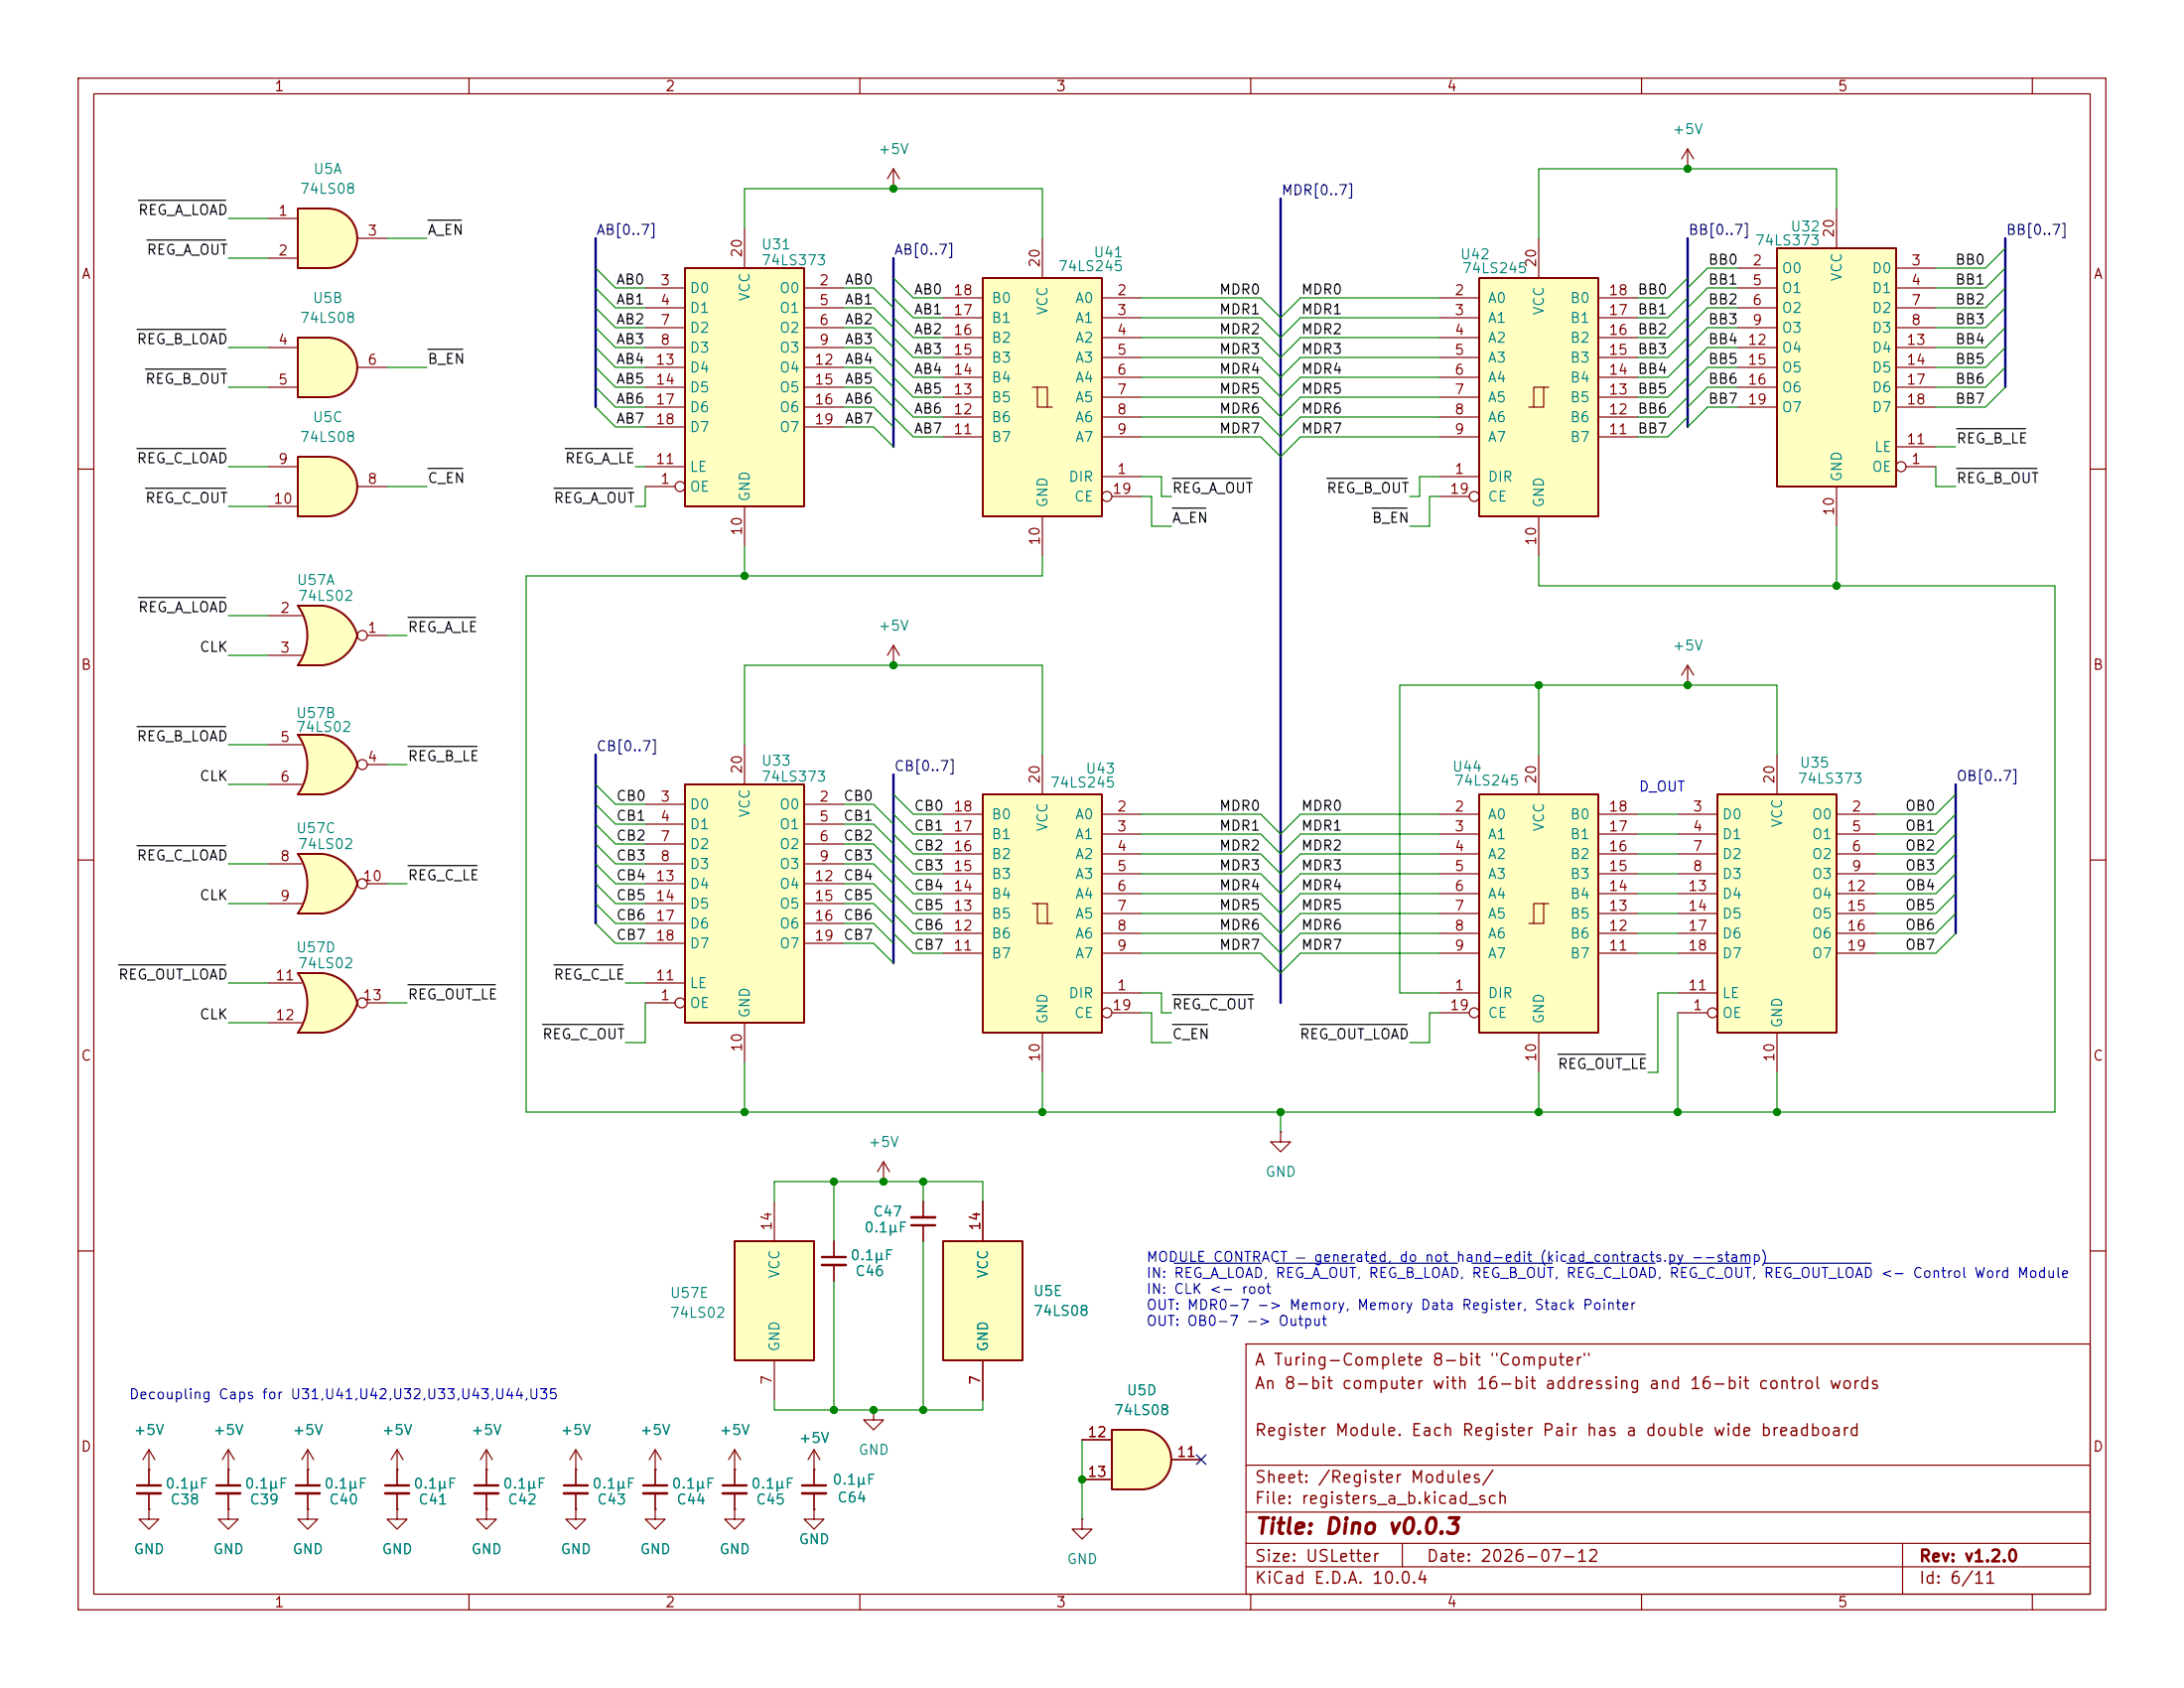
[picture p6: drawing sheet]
<svg xmlns="http://www.w3.org/2000/svg" width="279mm" height="216mm" viewBox="0 0 279 216" stroke-linecap="round" stroke-linejoin="round" font-family="sans-serif">
<g fill="none" stroke="#840000" stroke-width=".15">
<path d="M10 10h259.4v195.9h-259.4zM12 12h255.4v191.9h-255.4zM60 10v2M110 10v2M160 10v2M210 10v2M260 10v2M10 60h2M267.4 60h2M10 110h2M267.4 110h2M10 160h2"/>
<path d="M159.4 171.9h108v32h-108zM267.4 160h2M159.4 197.4h108M159.4 193.4h108M159.4 187.4h108M179.4 197.4v3M243.4 197.4v6.5M60 203.9v2M110 203.9v2M159.4 200.4h108M160 203.9v2M210 203.9v2"/>
<path d="M260 203.9v2"/>
</g>
<path d="M219.7 101.6h15.2v30.5h-15.2z" fill="#ffffc2"/>
<path d="M219.7 101.6h15.2v30.5h-15.2z" fill="none" stroke="#840000" stroke-width=".25"/>
<g fill="none" stroke="#840000" stroke-width=".15">
<path d="M215.9 19.1l-.8 1.2M215.9 19.1l.8 1.2M215.9 19.1v2.5M215.9 21.6h.1M227.3 96.5v5.1M214.6 104.1h5.1M214.6 106.7h5.1M214.6 109.2h5.1M214.6 111.8h5.1M214.6 114.3h5.1M214.6 116.8h5.1M214.6 119.4h5.1"/>
<path d="M234.9 104.1h5.1M234.9 106.7h5.1M234.9 109.2h5.1M234.9 111.8h5.1M234.9 114.3h5.1M234.9 116.8h5.1M234.9 119.4h5.1M214.6 129.5h3.8M214.6 127h5.1M214.6 121.9h5.1M227.3 132.1v5.1M234.9 121.9h5.1"/>
<circle cx="219.1" cy="129.5" r=".63"/>
</g>
<path d="M189.2 35.6h15.3v30.4h-15.3z" fill="#ffffc2"/>
<g fill="none" stroke="#840000" stroke-width=".15">
<path d="M184.1 38.1h5.1M196.8 30.5v5.1M204.5 38.1h5M184.1 40.6h5.1M184.1 43.2h5.1M184.1 45.7h5.1M184.1 48.3h5.1M184.1 50.8h5.1M184.1 53.3h5.1M184.1 55.9h5.1M197.5 49.5h-1.3v2.6M198.1 49.5h-.6v2.6h-1.9"/>
<path d="M204.5 40.6h5M204.5 43.2h5M204.5 45.7h5M204.5 48.3h5M204.5 50.8h5M204.5 53.3h5M204.5 55.9h5M184.1 61h5.1M184.1 63.5h3.9M196.8 66v5.1M215.9 87.6h.1M215.9 85.1l-.8 1.3"/>
<path d="M215.9 85.1l.8 1.3M215.9 85.1v2.5"/>
<circle cx="188.6" cy="63.5" r=".63"/>
</g>
<path d="M189.2 35.6h15.3v30.4h-15.3z" fill="none" stroke="#840000" stroke-width=".25"/>
<path d="M38.1 109.2h3.2M38.1 116.8h3.2" fill="none" stroke="#ffffc2" stroke-width=".13"/>
<g fill="#ffffc2" stroke="#ffffc2" stroke-width=".13">
<path d="M40.7 111.7l5 1.3a5.2 5.2 0 0 1-4.4 3.8z"/>
<path d="M41.3 109.2a5.1 5.1 0 0 1 4.4 3.8l-5 1.3z"/>
</g>
<path d="M38.1 109.2h3.2v7.6h-3.2a6.7 6.7 0 0 0 0-7.6z" fill="#ffffc2"/>
<path d="M41.3 109.2h-3.2a6.6 6.6 0 0 1 0 7.6h3.2M41.3 109.2a5.1 5.1 0 0 1 4.4 3.8 5.2 5.2 0 0 1-4.4 3.8" fill="none" stroke="#840000" stroke-width=".25"/>
<g fill="none" stroke="#840000" stroke-width=".15">
<path d="M34.3 110.5h4.3M34.3 115.6h4.3M47 113h2.5"/>
<circle cx="46.4" cy="113" r=".63"/>
</g>
<path d="M38.1 124.5h3.2M38.1 132.1h3.2" fill="none" stroke="#ffffc2" stroke-width=".13"/>
<g fill="#ffffc2" stroke="#ffffc2" stroke-width=".13">
<path d="M40.7 126.9l5 1.4a5.2 5.2 0 0 1-4.4 3.8z"/>
<path d="M41.3 124.5a5.1 5.1 0 0 1 4.4 3.8l-5 1.3z"/>
</g>
<path d="M38.1 124.5h3.2v7.6h-3.2a6.7 6.7 0 0 0 0-7.6z" fill="#ffffc2"/>
<path d="M41.3 124.5h-3.2a6.6 6.6 0 0 1 0 7.6h3.2M41.3 124.5a5.1 5.1 0 0 1 4.4 3.8 5.2 5.2 0 0 1-4.4 3.8" fill="none" stroke="#840000" stroke-width=".25"/>
<g fill="none" stroke="#840000" stroke-width=".15">
<path d="M34.3 125.7h4.3M34.3 130.8h4.3M47 128.3h2.5"/>
<circle cx="46.4" cy="128.3" r=".63"/>
</g>
<path d="M38.1 77.5h3.2M38.1 85.1h3.2" fill="none" stroke="#ffffc2" stroke-width=".13"/>
<g fill="#ffffc2" stroke="#ffffc2" stroke-width=".13">
<path d="M40.7 79.9l5 1.4a5.2 5.2 0 0 1-4.4 3.8z"/>
<path d="M41.3 77.5a5.1 5.1 0 0 1 4.4 3.8l-5 1.3z"/>
</g>
<path d="M38.1 77.5h3.2v7.6h-3.2a6.7 6.7 0 0 0 0-7.6z" fill="#ffffc2"/>
<path d="M41.3 77.5h-3.2a6.6 6.6 0 0 1 0 7.6h3.2M41.3 77.5a5.1 5.1 0 0 1 4.4 3.8 5.2 5.2 0 0 1-4.4 3.8" fill="none" stroke="#840000" stroke-width=".25"/>
<g fill="none" stroke="#840000" stroke-width=".15">
<path d="M34.3 78.7h4.3M34.3 83.8h4.3M47 81.3h2.5"/>
<circle cx="46.4" cy="81.3" r=".63"/>
</g>
<path d="M38.1 94h3.2M38.1 101.6h3.2" fill="none" stroke="#ffffc2" stroke-width=".13"/>
<g fill="#ffffc2" stroke="#ffffc2" stroke-width=".13">
<path d="M40.7 96.4l5 1.4a5.2 5.2 0 0 1-4.4 3.8z"/>
<path d="M41.3 94a5.1 5.1 0 0 1 4.4 3.8l-5 1.3z"/>
</g>
<path d="M38.1 94h3.2v7.6h-3.2a6.7 6.7 0 0 0 0-7.6z" fill="#ffffc2"/>
<path d="M41.3 94h-3.2a6.6 6.6 0 0 1 0 7.6h3.2M41.3 94a5.1 5.1 0 0 1 4.4 3.8 5.2 5.2 0 0 1-4.4 3.8" fill="none" stroke="#840000" stroke-width=".25"/>
<g fill="none" stroke="#840000" stroke-width=".15">
<path d="M34.3 95.3h4.3M47 97.8h2.5M114.3 85.1h.1M114.3 82.6l-.8 1.2M114.3 82.6l.8 1.2M114.3 82.6v2.5M34.3 100.3h4.3"/>
<circle cx="46.4" cy="97.8" r=".63"/>
</g>
<path d="M41.9 58.4a3.8 3.8 0 0 1 3.8 3.8 3.8 3.8 0 0 1-3.8 3.8z" fill="#ffffc2" stroke="#ffffc2" stroke-width=".13"/>
<path d="M38.1 58.4h3.8v7.6h-3.8z" fill="#ffffc2"/>
<path d="M38.1 58.4h3.8a3.8 3.8 0 0 1 3.8 3.8 3.8 3.8 0 0 1-3.8 3.8h-3.8z" fill="none" stroke="#840000" stroke-width=".25"/>
<path d="M34.3 59.7h3.8M34.3 64.8h3.8M45.7 62.2h3.8" fill="none" stroke="#840000" stroke-width=".15"/>
<path d="M41.9 43.2a3.8 3.8 0 0 1 3.8 3.8 3.8 3.8 0 0 1-3.8 3.8z" fill="#ffffc2" stroke="#ffffc2" stroke-width=".13"/>
<path d="M38.1 43.2h3.8v7.6h-3.8z" fill="#ffffc2"/>
<path d="M38.1 43.2h3.8a3.8 3.8 0 0 1 3.8 3.8 3.8 3.8 0 0 1-3.8 3.8h-3.8z" fill="none" stroke="#840000" stroke-width=".25"/>
<path d="M34.3 44.5h3.8M34.3 49.5h3.8M45.7 47h3.8" fill="none" stroke="#840000" stroke-width=".15"/>
<path d="M41.9 26.7a3.8 3.8 0 0 1 3.8 3.8 3.8 3.8 0 0 1-3.8 3.8z" fill="#ffffc2" stroke="#ffffc2" stroke-width=".13"/>
<path d="M38.1 26.7h3.8v7.6h-3.8z" fill="#ffffc2"/>
<path d="M38.1 26.7h3.8a3.8 3.8 0 0 1 3.8 3.8 3.8 3.8 0 0 1-3.8 3.8h-3.8z" fill="none" stroke="#840000" stroke-width=".25"/>
<path d="M34.3 27.9h3.8M34.3 33h3.8M45.7 30.5h3.8M114.3 24.1h.1M114.3 21.6l-.8 1.3M114.3 21.6l.8 1.3M114.3 21.6v2.5" fill="none" stroke="#840000" stroke-width=".15"/>
<path d="M87.6 34.3h15.3v30.5h-15.3z" fill="#ffffc2"/>
<path d="M87.6 34.3h15.3v30.5h-15.3z" fill="none" stroke="#840000" stroke-width=".25"/>
<g fill="none" stroke="#840000" stroke-width=".15">
<path d="M82.5 36.8h5.1M82.5 39.4h5.1M95.2 29.2v5.1M102.9 36.8h5M102.9 39.4h5M82.5 41.9h5.1M82.5 44.5h5.1M82.5 59.7h5.1M82.5 47h5.1M82.5 49.5h5.1M82.5 52.1h5.1M82.5 54.6h5.1"/>
<path d="M102.9 41.9h5M102.9 44.5h5M102.9 47h5M102.9 49.5h5M102.9 52.1h5M102.9 54.6h5M82.5 62.2h3.9M95.2 64.8v5.1"/>
<circle cx="87" cy="62.2" r=".63"/>
</g>
<path d="M227.3 31.8h15.3v30.4h-15.3z" fill="#ffffc2"/>
<path d="M227.3 31.8h15.3v30.4h-15.3z" fill="none" stroke="#840000" stroke-width=".25"/>
<g fill="none" stroke="#840000" stroke-width=".15">
<path d="M222.2 34.3h5.1M222.2 36.8h5.1M222.2 39.4h5.1M234.9 26.7v5.1M242.6 34.3h5M242.6 36.8h5M242.6 39.4h5M222.2 41.9h5.1M222.2 44.5h5.1M222.2 47h5.1M222.2 49.5h5.1M222.2 52.1h5.1"/>
<path d="M242.6 41.9h5M242.6 57.2h5M242.6 44.5h5M242.6 47h5M242.6 49.5h5M242.6 52.1h5M243.8 59.7h3.8M234.9 62.2v5.1"/>
<circle cx="243.2" cy="59.7" r=".63"/>
</g>
<path d="M87.6 100.3h15.3v30.5h-15.3z" fill="#ffffc2"/>
<path d="M87.6 100.3h15.3v30.5h-15.3z" fill="none" stroke="#840000" stroke-width=".25"/>
<g fill="none" stroke="#840000" stroke-width=".15">
<path d="M95.2 95.3v5M82.5 102.9h5.1M82.5 105.4h5.1M82.5 108h5.1M82.5 110.5h5.1M82.5 113h5.1M82.5 115.6h5.1M82.5 118.1h5.1M102.9 102.9h5M102.9 105.4h5M102.9 108h5M102.9 110.5h5"/>
<path d="M102.9 113h5M102.9 115.6h5M102.9 118.1h5M82.5 128.3h3.9M82.5 125.7h5.1M82.5 120.7h5.1M95.2 130.8v5.1M102.9 120.7h5M118.1 153.7v2M118.1 156.7v2.1"/>
<circle cx="87" cy="128.3" r=".63"/>
</g>
<path d="M116.6 156.7h3" fill="none" stroke="#840000" stroke-width=".3"/>
<path d="M116.6 155.7h3" fill="none" stroke="#840000" stroke-width=".33"/>
<path d="M120.6 158.8h10.2v15.2h-10.2z" fill="#ffffc2"/>
<path d="M120.6 158.8h10.2v15.2h-10.2z" fill="none" stroke="#840000" stroke-width=".25"/>
<g fill="none" stroke="#840000" stroke-width=".15">
<path d="M106.7 158.8v2M113 151.1h.1M113 148.6l-.7 1.3M113 148.6l.8 1.3M113 148.6v2.5M125.7 153.7v5.1M163.8 144.8v1.3h1.3l-1.3 1.2-1.2-1.2h1.2M163.8 144.8h.1M106.7 161.8v2M125.7 174v5.1M104.1 188h.1M104.1 193v1.3h1.3l-1.3 1.3-1.2-1.3h1.2"/>
<path d="M104.1 193h.1M104.1 185.4l-.7 1.3M104.1 185.4l.8 1.3M104.1 185.4v4.6M104.1 191v2M111.8 180.3v1.3h1.2l-1.2 1.3-1.3-1.3h1.3M111.8 180.3h.1"/>
</g>
<path d="M105.2 160.8h3M102.6 190h3.1" fill="none" stroke="#840000" stroke-width=".3"/>
<path d="M105.2 161.8h3M102.6 191h3.1" fill="none" stroke="#840000" stroke-width=".33"/>
<path d="M146 182.9a3.8 3.8 0 0 1 3.8 3.8 3.8 3.8 0 0 1-3.8 3.8z" fill="#ffffc2" stroke="#ffffc2" stroke-width=".13"/>
<path d="M142.2 182.9h3.8v7.6h-3.8z" fill="#ffffc2"/>
<path d="M142.2 182.9h3.8a3.8 3.8 0 0 1 3.8 3.8 3.8 3.8 0 0 1-3.8 3.8h-3.8z" fill="none" stroke="#840000" stroke-width=".25"/>
<path d="M138.4 194.3v1.3h1.3l-1.3 1.3-1.2-1.3h1.2M138.4 194.3h.1M138.4 184.2h3.8M138.4 189.2h3.8M149.9 186.7h3.8" fill="none" stroke="#840000" stroke-width=".15"/>
<path d="M125.7 35.6h15.3v30.4h-15.3z" fill="#ffffc2"/>
<g fill="none" stroke="#840000" stroke-width=".15">
<path d="M120.6 38.1h5.1M133.3 30.5v5.1M141 38.1h5M120.6 40.6h5.1M120.6 43.2h5.1M120.6 45.7h5.1M120.6 48.3h5.1M120.6 50.8h5.1M120.6 53.3h5.1M120.6 55.9h5.1M132.1 49.5h.6v2.6h1.9M132.7 49.5h1.3v2.6"/>
<path d="M141 40.6h5M141 43.2h5M141 45.7h5M141 48.3h5M141 50.8h5M141 53.3h5M141 55.9h5M133.3 66v5.1M141 61h5M142.2 63.5h3.8M19 188h.1M19 193v1.3h1.3l-1.3 1.3-1.2-1.3h1.2"/>
<path d="M19 193h.1M19 185.4v4.6M19 191v2M19 185.4l-.7 1.3M19 185.4l.8 1.3M29.2 188h.1M29.2 193v1.3h1.3l-1.3 1.3-1.3-1.3h1.3M29.2 193h.1M29.2 185.4v4.6M29.2 191v2M29.2 185.4l-.8 1.3M29.2 185.4l.8 1.3"/>
<path d="M50.8 188v2M50.8 191v2M62.2 193v1.3h1.3l-1.3 1.3-1.2-1.3h1.2M62.2 193h.1M62.2 188h.1M62.2 185.4v4.6M62.2 191v2M62.2 185.4l-.7 1.3M62.2 185.4l.8 1.3M73.7 188h.1M73.7 185.4v4.6M73.7 191v2"/>
<path d="M73.7 185.4l-.8 1.3M73.7 185.4l.7 1.3M83.8 193v1.3h1.3l-1.3 1.3-1.3-1.3h1.3M83.8 193h.1M83.8 188v2M83.8 191v2"/>
<circle cx="141.6" cy="63.5" r=".63"/>
</g>
<path d="M125.7 35.6h15.3v30.4h-15.3z" fill="none" stroke="#840000" stroke-width=".25"/>
<path d="M17.5 190h3.1M27.7 190h3M49.3 190h3M60.7 190h3.1M72.1 190h3.1M82.3 190h3" fill="none" stroke="#840000" stroke-width=".3"/>
<path d="M17.5 191h3.1M27.7 191h3M49.3 191h3M60.7 191h3.1M72.1 191h3.1M82.3 191h3" fill="none" stroke="#840000" stroke-width=".33"/>
<path d="M189.2 101.6h15.3v30.5h-15.3z" fill="#ffffc2"/>
<g fill="none" stroke="#840000" stroke-width=".15">
<path d="M196.8 96.5v5.1M184.1 104.1h5.1M184.1 106.7h5.1M184.1 109.2h5.1M184.1 111.8h5.1M184.1 114.3h5.1M184.1 116.8h5.1M184.1 119.4h5.1M197.5 115.6h-1.3v2.5M198.1 115.6h-.6v2.5h-1.9M204.5 104.1h5M204.5 106.7h5"/>
<path d="M204.5 109.2h5M204.5 111.8h5M204.5 114.3h5M204.5 116.8h5M204.5 119.4h5M184.1 127h5.1M184.1 121.9h5.1M184.1 129.5h3.9M196.8 132.1v5.1M204.5 121.9h5M39.4 193v1.3h1.2l-1.2 1.3-1.3-1.3h1.3M39.4 193h.1"/>
<path d="M39.4 188h.1M39.4 185.4v4.6M39.4 191v2M39.4 185.4l-.8 1.3M39.4 185.4l.7 1.3M50.8 188h.1M50.8 193v1.3h1.3l-1.3 1.3-1.3-1.3h1.3M50.8 193h.1M50.8 185.4l-.8 1.3M50.8 185.4l.8 1.3M50.8 185.4v2.6M73.7 193v1.3h1.2l-1.2 1.3-1.3-1.3h1.3"/>
<path d="M73.7 193h.1M83.8 188h.1M83.8 185.4l-.7 1.3M83.8 185.4l.8 1.3M83.8 185.4v2.6"/>
<circle cx="188.6" cy="129.5" r=".63"/>
</g>
<path d="M189.2 101.6h15.3v30.5h-15.3z" fill="none" stroke="#840000" stroke-width=".25"/>
<path d="M37.8 190h3.1" fill="none" stroke="#840000" stroke-width=".3"/>
<path d="M37.8 191h3.1" fill="none" stroke="#840000" stroke-width=".33"/>
<path d="M94 158.8h10.1v15.2h-10.1z" fill="#ffffc2"/>
<path d="M94 158.8h10.1v15.2h-10.1z" fill="none" stroke="#840000" stroke-width=".25"/>
<path d="M99.1 153.7v5.1M99.1 174v5.1M94 188h.1M94 193v1.3h1.2l-1.2 1.3-1.3-1.3h1.3M94 193h.1M94 185.4v4.6M94 191v2M94 185.4l-.8 1.3M94 185.4l.7 1.3" fill="none" stroke="#840000" stroke-width=".15"/>
<path d="M92.5 190h3" fill="none" stroke="#840000" stroke-width=".3"/>
<path d="M92.5 191h3" fill="none" stroke="#840000" stroke-width=".33"/>
<path d="M125.7 101.6h15.3v30.5h-15.3z" fill="#ffffc2"/>
<g fill="none" stroke="#840000" stroke-width=".15">
<path d="M133.3 96.5v5.1M120.6 104.1h5.1M120.6 106.7h5.1M120.6 109.2h5.1M120.6 111.8h5.1M120.6 114.3h5.1M120.6 116.8h5.1M120.6 119.4h5.1M132.1 115.6h.6v2.5h1.9M132.7 115.6h1.3v2.5M141 104.1h5M141 106.7h5"/>
<path d="M141 109.2h5M141 111.8h5M141 114.3h5M141 116.8h5M141 119.4h5M120.6 121.9h5.1M133.3 132.1v5.1M141 127h5M141 121.9h5M142.2 129.5h3.8M106.7 158.8v2M118.1 153.7v2"/>
<path d="M118.1 156.7v2.1M125.7 153.7v5.1M106.7 161.8v2M125.7 174v5.1M19 193h.1M19 188h.1M19 188v2M19 191v2M29.2 193h.1M29.2 188h.1M29.2 188v2M29.2 191v2"/>
<path d="M39.4 188h.1M39.4 193h.1M39.4 188v2M39.4 191v2M50.8 193h.1M50.8 188h.1M50.8 188v2M50.8 191v2M62.2 188h.1M62.2 193h.1M62.2 188v2M62.2 191v2"/>
<path d="M73.7 193h.1M73.7 188h.1M73.7 188v2M73.7 191v2M83.8 188h.1M83.8 193h.1M83.8 188v2M83.8 191v2M94 193h.1M94 188h.1M94 188v2M94 191v2"/>
<path d="M104.1 193h.1M104.1 188h.1M104.1 188v2M104.1 191v2M138.4 184.2h3.8M138.4 189.2h3.8M149.9 186.7h3.8"/>
<circle cx="141.6" cy="129.5" r=".63"/>
</g>
<path d="M125.7 101.6h15.3v30.5h-15.3z" fill="none" stroke="#840000" stroke-width=".25"/>
<g fill="none" stroke="#000" stroke-width=".15">
<path d="M17.7 25.6h11.2M18.8 30.7h10.1M54.7 28.2h4.3M17.5 42.1h11.4M17.5 57.4h11.4M18.6 47.2h10.3M54.7 59.9h4.5M54.7 44.7h4.5M72.3 57.4h8.6M250.3 59.9h10.3M250.3 54.8h8.8M17.7 76.4h11.2"/>
<path d="M18.6 62.5h10.3M52.2 79h8.6M70.9 62.5h10M150 65h4.3M150 61.2h10.1M169.7 61.2h10.3M175.5 65h4.5M17.5 92.9h11.4M52.2 95.5h8.8M17.5 108.2h11.4M52.2 110.7h8.8M15.2 123.4h13.7"/>
<path d="M52.2 126h11.2M69.4 131h10.3M70.9 123.4h8.8M150 131h4.5M150 127.2h10.3M166.3 131h13.7M199.3 134.8h11.2"/>
</g>
<path d="M76.2 30.5v21.6M114.3 33v24.2M163.8 25.4v102.9M215.9 30.5v24.1M256.5 30.5v19M76.2 96.5v21.6M114.3 99.1v24.1M250.2 100.3v19.1" fill="none" stroke="#000084" stroke-width=".3"/>
<g fill="none" stroke="#008400" stroke-width=".15">
<path d="M29.2 33h5.1M29.2 27.9h5.1M49.5 30.5h5.1M76.2 34.3l2.5 2.5h3.8M76.2 36.8l2.5 2.6h3.8M76.2 39.4l2.5 2.5h3.8M95.2 29.2v-5.1h38.1v6.4M107.9 36.8h3.9l2.5 2.6M107.9 39.4h3.9l2.5 2.5M114.3 35.6l2.5 2.5h3.8M114.3 38.1l2.5 2.5h3.8M146 38.1h15.3l2.5 2.5 2.6-2.5h17.7"/>
<path d="M215.9 35.6l-2.5 2.5h-3.9M215.9 38.1l-2.5 2.5h-3.9M222.2 36.8h-3.8l-2.5 2.6M222.2 39.4h-3.8l-2.5 2.5M222.2 34.3h-3.8l-2.5 2.5M234.9 26.7v-5.1h-38.1v8.9M256.5 34.3l-2.5 2.5h-6.4M256.5 36.8l-2.5 2.6h-6.4M256.5 39.4l-2.5 2.5h-6.4M256.5 31.8l-2.5 2.5h-6.4M29.2 44.5h5.1M29.2 49.5h5.1"/>
<path d="M29.2 59.7h5.1M49.5 47h5.1M76.2 44.5l2.5 2.5h3.8M76.2 41.9l2.5 2.6h3.8M76.2 49.5l2.5 2.6h3.8M76.2 47l2.5 2.5h3.8M76.2 52.1l2.5 2.5h3.8M81.3 59.7h1.2M107.9 47h3.9l2.5 2.5M107.9 44.5h3.9l2.5 2.5M107.9 41.9h3.9l2.5 2.6M107.9 52.1h3.9l2.5 2.5"/>
<path d="M107.9 49.5h3.9l2.5 2.6M107.9 54.6h3.9l2.5 2.6M114.3 48.3l2.5 2.5h3.8M114.3 50.8l2.5 2.5h3.8M114.3 53.3l2.5 2.6h3.8M114.3 43.2l2.5 2.5h3.8M114.3 40.6l2.5 2.6h3.8M114.3 45.7l2.5 2.6h3.8M146 50.8h15.3l2.5 2.5 2.6-2.5h17.7M146 40.6h15.3l2.5 2.6 2.6-2.6h17.7M146 53.3h15.3l2.5 2.6 2.6-2.6h17.7M146 55.9h15.3l2.5 2.5 2.6-2.5h17.7"/>
<path d="M146 45.7h15.3l2.5 2.6 2.6-2.6h17.7M146 43.2h15.3l2.5 2.5 2.6-2.5h17.7M146 48.3h15.3l2.5 2.5 2.6-2.5h17.7M215.9 48.3l-2.5 2.5h-3.9M215.9 50.8l-2.5 2.5h-3.9M215.9 53.3l-2.5 2.6h-3.9M215.9 43.2l-2.5 2.5h-3.9M215.9 40.6l-2.5 2.6h-3.9M215.9 45.7l-2.5 2.6h-3.9M222.2 47h-3.8l-2.5 2.5M222.2 44.5h-3.8l-2.5 2.5M222.2 41.9h-3.8l-2.5 2.6"/>
<path d="M222.2 52.1h-3.8l-2.5 2.5M222.2 49.5h-3.8l-2.5 2.6M247.6 57.2h2.6M247.6 59.7v2.5h2.6M256.5 44.5l-2.5 2.5h-6.4M256.5 41.9l-2.5 2.6h-6.4M256.5 49.5l-2.5 2.6h-6.4M256.5 47l-2.5 2.5h-6.4M29.2 64.8h5.1M29.2 78.7h5.1M49.5 62.2h5.1M82.5 62.2v2.6h-1.2"/>
<path d="M95.2 69.9v3.8M133.3 71.1v2.6h-66v68.5h195.6v-67.3h-66.1v-3.8M146 63.5h1.3v3.8h2.6M146 61h2.6v2.5h1.3M184.1 63.5h-1.2v3.8h-2.6M184.1 61h-2.5v2.5h-1.3M234.9 67.3v7.6M29.2 83.8h5.1M29.2 95.3h5.1M49.5 97.8h2.6M49.5 81.3h2.6M95.2 95.3v-10.2h38.1v11.4"/>
<path d="M196.8 87.6v8.9M227.3 96.5v-8.9h-48.2v39.4h5M29.2 115.6h5.1M29.2 110.5h5.1M29.2 100.3h5.1M49.5 113h2.6M76.2 115.6l2.5 2.5h3.8M76.2 118.1l2.5 2.6h3.8M76.2 113l2.5 2.6h3.8M76.2 102.9l2.5 2.5h3.8M76.2 105.4l2.5 2.6h3.8M76.2 100.3l2.5 2.6h3.8"/>
<path d="M76.2 108l2.5 2.5h3.8M76.2 110.5l2.5 2.5h3.8M107.9 118.1h3.9l2.5 2.6M107.9 115.6h3.9l2.5 2.5M107.9 105.4h3.9l2.5 2.6M107.9 108h3.9l2.5 2.5M107.9 102.9h3.9l2.5 2.5M107.9 110.5h3.9l2.5 2.5M107.9 113h3.9l2.5 2.6M114.3 101.6l2.5 2.5h3.8M114.3 109.2l2.5 2.6h3.8M114.3 111.8l2.5 2.5h3.8"/>
<path d="M114.3 119.4l2.5 2.5h3.8M114.3 114.3l2.5 2.5h3.8M114.3 116.8l2.5 2.6h3.8M114.3 104.1l2.5 2.6h3.8M114.3 106.7l2.5 2.5h3.8M146 104.1h15.3l2.5 2.6 2.6-2.6h17.7M146 111.8h15.3l2.5 2.5 2.6-2.5h17.7M146 114.3h15.3l2.5 2.5 2.6-2.5h17.7M146 116.8h15.3l2.5 2.6 2.6-2.6h17.7M146 119.4h15.3l2.5 2.5 2.6-2.5h17.7M146 106.7h15.3l2.5 2.5 2.6-2.5h17.7M146 109.2h15.3l2.5 2.6 2.6-2.6h17.7"/>
<path d="M209.5 104.1h5.1M209.5 111.8h5.1M209.5 114.3h5.1M209.5 116.8h5.1M209.5 119.4h5.1M209.5 106.7h5.1M209.5 109.2h5.1M250.2 101.6l-2.6 2.5h-7.6M250.2 109.2l-2.6 2.6h-7.6M250.2 111.8l-2.6 2.5h-7.6M250.2 119.4l-2.6 2.5h-7.6M250.2 114.3l-2.6 2.5h-7.6"/>
<path d="M250.2 116.8l-2.6 2.6h-7.6M250.2 104.1l-2.6 2.6h-7.6M250.2 106.7l-2.6 2.5h-7.6M29.2 125.7h5.1M29.2 130.8h5.1M49.5 128.3h2.6M80 125.7h2.5M82.5 128.3v5.1h-2.5M95.2 135.9v6.3M107.9 120.7h3.9l2.5 2.5M133.3 137.2v5M146 129.5h1.3v3.9h2.6"/>
<path d="M146 121.9h15.3l2.5 2.6 2.6-2.6h17.7M146 127h2.6v2.5h1.3M184.1 129.5h-1.2v3.9h-2.6M196.8 137.2v5M209.5 121.9h5.1M214.6 129.5v12.7M214.6 127h-2.5v10.2h-1.3M227.3 137.2v5M99.1 153.7v-2.6h26.6v2.6M106.7 151.1v7.7M118.1 151.1v2.6M118.1 158.8v21.5"/>
<path d="M163.8 142.2v2.6M99.1 179.1v1.2h26.6v-1.2M106.7 163.8v16.5M138.4 184.2v10.1"/>
</g>
<path d="M153.1 186.1l1.2 1.2M154.3 186.1l-1.2 1.2" fill="none" stroke="#000084" stroke-width=".15"/>
<path d="M150.2 161.6h11.2M163.2 161.6h10.1M175.1 161.6h11.4M188.3 161.6h10.3M200.4 161.6h11.3M213.6 161.6h10.2M225.7 161.6h13.7" fill="none" stroke="#0000c2" stroke-width=".15"/>
<g fill="#008400" stroke="#008400" stroke-width=".13">
<circle cx="196.8" cy="142.2" r=".46"/>
<circle cx="163.8" cy="142.2" r=".46"/>
<circle cx="196.8" cy="87.6" r=".46"/>
<circle cx="214.6" cy="142.2" r=".46"/>
<circle cx="227.3" cy="142.2" r=".46"/>
<circle cx="106.7" cy="180.3" r=".46"/>
<circle cx="95.2" cy="142.2" r=".46"/>
<circle cx="106.7" cy="151.1" r=".46"/>
<circle cx="138.4" cy="189.2" r=".46"/>
<circle cx="113" cy="151.1" r=".46"/>
<circle cx="118.1" cy="151.1" r=".46"/>
<circle cx="133.3" cy="142.2" r=".46"/>
<circle cx="118.1" cy="180.3" r=".46"/>
<circle cx="111.8" cy="180.3" r=".46"/>
<circle cx="114.3" cy="24.1" r=".46"/>
<circle cx="114.3" cy="85.1" r=".46"/>
<circle cx="95.2" cy="73.7" r=".46"/>
<circle cx="234.9" cy="74.9" r=".46"/>
<circle cx="215.9" cy="87.6" r=".46"/>
<circle cx="215.9" cy="21.6" r=".46"/>
</g>
<text font-size="2" fill="#840000" x="160.4" y="196.7">Title: Dino v0.0.3</text>
<g font-size="1.5" fill="#840000">
<text x="160.4" y="178">An 8-bit computer with 16-bit addressing and 16-bit control words</text>
<text x="160.4" y="175">A Turing-Complete 8-bit &quot;Computer&quot;</text>
<text x="160.4" y="184">Register Module. Each Register Pair has a double wide breadboard</text>
<text x="160.4" y="190">Sheet: /Register Modules/</text>
<text x="160.4" y="192.7">File: registers_a_b.kicad_sch</text>
<text x="160.4" y="202.9">KiCad E.D.A. 10.0.4</text>
<text x="160.4" y="200.1">Size: USLetter</text>
<text x="182.4" y="200.1">Date: 2026-07-12</text>
<text x="245.4" y="200.1">Rev: v1.2.0</text>
<text x="245.4" y="202.9">Id: 6/11</text>
</g>
<g font-size="1.3" fill="#840000">
<text x="35" y="12">1</text>
<text x="85" y="12">2</text>
<text x="135" y="12">3</text>
<text x="185" y="12">4</text>
<text x="235" y="12">5</text>
<text x="35.5" y="27.9">1</text>
<text x="10.3" y="36">A</text>
<text x="35.5" y="33">2</text>
<text x="46.9" y="30.5">3</text>
<text x="95.2" y="33.1" transform="rotate(-90 95.2 33.1)">20</text>
<text x="133.3" y="34.3" transform="rotate(-90 133.3 34.3)">20</text>
<text x="196.8" y="34.3" transform="rotate(-90 196.8 34.3)">20</text>
<text x="224.1" y="34.3">2</text>
<text x="234.9" y="30.5" transform="rotate(-90 234.9 30.5)">20</text>
<text x="244.4" y="34.3">3</text>
<text x="267.7" y="36">A</text>
<text x="84.4" y="36.8">3</text>
<text x="84.4" y="39.3">4</text>
<text x="84.4" y="41.9">7</text>
<text x="104.7" y="36.8">2</text>
<text x="104.7" y="39.3">5</text>
<text x="104.7" y="41.9">6</text>
<text x="121.9" y="40.6">17</text>
<text x="121.9" y="38.1">18</text>
<text x="142.8" y="38.1">2</text>
<text x="142.8" y="40.6">3</text>
<text x="186" y="38.1">2</text>
<text x="186" y="40.6">3</text>
<text x="205.7" y="40.6">17</text>
<text x="205.7" y="38.1">18</text>
<text x="224.1" y="36.8">5</text>
<text x="224.1" y="39.3">6</text>
<text x="224.1" y="41.9">9</text>
<text x="244.4" y="36.8">4</text>
<text x="244.4" y="39.3">7</text>
<text x="244.4" y="41.9">8</text>
<text x="35.5" y="44.4">4</text>
<text x="46.9" y="47">6</text>
<text x="83.8" y="47">13</text>
<text x="84.4" y="44.4">8</text>
<text x="104.1" y="47">12</text>
<text x="104.7" y="44.4">9</text>
<text x="121.9" y="45.7">15</text>
<text x="121.9" y="43.2">16</text>
<text x="142.8" y="43.2">4</text>
<text x="142.8" y="45.7">5</text>
<text x="186" y="43.2">4</text>
<text x="186" y="45.7">5</text>
<text x="205.7" y="45.7">15</text>
<text x="205.7" y="43.2">16</text>
<text x="223.5" y="44.4">12</text>
<text x="223.5" y="47">15</text>
<text x="243.8" y="44.4">13</text>
<text x="243.8" y="47">14</text>
<text x="35.5" y="49.5">5</text>
<text x="83.8" y="49.5">14</text>
<text x="83.8" y="52">17</text>
<text x="104.1" y="49.5">15</text>
<text x="104.1" y="52">16</text>
<text x="121.9" y="53.3">12</text>
<text x="121.9" y="50.8">13</text>
<text x="121.9" y="48.2">14</text>
<text x="142.8" y="48.2">6</text>
<text x="142.8" y="50.8">7</text>
<text x="142.8" y="53.3">8</text>
<text x="186" y="48.2">6</text>
<text x="186" y="50.8">7</text>
<text x="186" y="53.3">8</text>
<text x="205.7" y="53.3">12</text>
<text x="205.7" y="50.8">13</text>
<text x="205.7" y="48.2">14</text>
<text x="223.5" y="49.5">16</text>
<text x="223.5" y="52">19</text>
<text x="243.8" y="49.5">17</text>
<text x="243.8" y="52">18</text>
<text x="35.5" y="59.7">9</text>
<text x="83.8" y="59.7">11</text>
<text x="83.8" y="54.6">18</text>
<text x="104.1" y="54.6">19</text>
<text x="121.9" y="55.9">11</text>
<text x="142.8" y="55.9">9</text>
<text x="186" y="55.9">9</text>
<text x="205.7" y="55.9">11</text>
<text x="243.8" y="57.1">11</text>
<text x="244.4" y="59.7">1</text>
<text x="34.9" y="64.7">10</text>
<text x="46.9" y="62.2">8</text>
<text x="84.4" y="62.2">1</text>
<text x="142.2" y="63.5">19</text>
<text x="142.8" y="60.9">1</text>
<text x="185.4" y="63.5">19</text>
<text x="186" y="60.9">1</text>
<text x="95.2" y="68.6" transform="rotate(-90 95.2 68.6)">10</text>
<text x="133.3" y="69.9" transform="rotate(-90 133.3 69.9)">10</text>
<text x="196.8" y="69.9" transform="rotate(-90 196.8 69.9)">10</text>
<text x="234.9" y="66.1" transform="rotate(-90 234.9 66.1)">10</text>
<text x="35.7" y="78.7">2</text>
<text x="35.7" y="83.8">3</text>
<text x="46.9" y="81.3">1</text>
<text x="10.3" y="86">B</text>
<text x="267.7" y="86">B</text>
<text x="35.7" y="95.2">5</text>
<text x="35.7" y="100.3">6</text>
<text x="46.9" y="97.8">4</text>
<text x="95.2" y="99.1" transform="rotate(-90 95.2 99.1)">20</text>
<text x="133.3" y="100.4" transform="rotate(-90 133.3 100.4)">20</text>
<text x="196.8" y="100.4" transform="rotate(-90 196.8 100.4)">20</text>
<text x="227.3" y="100.4" transform="rotate(-90 227.3 100.4)">20</text>
<text x="84.4" y="102.8">3</text>
<text x="84.4" y="105.4">4</text>
<text x="84.4" y="107.9">7</text>
<text x="104.7" y="102.8">2</text>
<text x="104.7" y="105.4">5</text>
<text x="104.7" y="107.9">6</text>
<text x="121.9" y="106.7">17</text>
<text x="121.9" y="104.1">18</text>
<text x="142.8" y="104.1">2</text>
<text x="142.8" y="106.7">3</text>
<text x="186" y="104.1">2</text>
<text x="186" y="106.7">3</text>
<text x="205.7" y="106.7">17</text>
<text x="205.7" y="104.1">18</text>
<text x="216.5" y="104.1">3</text>
<text x="216.5" y="106.7">4</text>
<text x="236.8" y="104.1">2</text>
<text x="236.8" y="106.7">5</text>
<text x="35.7" y="110.5">8</text>
<text x="46.3" y="113">10</text>
<text x="83.8" y="113">13</text>
<text x="84.4" y="110.5">8</text>
<text x="104.1" y="113">12</text>
<text x="104.7" y="110.5">9</text>
<text x="121.9" y="111.7">15</text>
<text x="121.9" y="109.2">16</text>
<text x="142.8" y="109.2">4</text>
<text x="142.8" y="111.7">5</text>
<text x="186" y="109.2">4</text>
<text x="186" y="111.7">5</text>
<text x="205.7" y="111.7">15</text>
<text x="205.7" y="109.2">16</text>
<text x="216.5" y="109.2">7</text>
<text x="216.5" y="111.7">8</text>
<text x="236.8" y="109.2">6</text>
<text x="236.8" y="111.7">9</text>
<text x="35.7" y="115.5">9</text>
<text x="83.8" y="115.5">14</text>
<text x="83.8" y="118.1">17</text>
<text x="104.1" y="115.5">15</text>
<text x="104.1" y="118.1">16</text>
<text x="121.9" y="119.4">12</text>
<text x="121.9" y="116.8">13</text>
<text x="121.9" y="114.3">14</text>
<text x="142.8" y="114.3">6</text>
<text x="142.8" y="116.8">7</text>
<text x="142.8" y="119.4">8</text>
<text x="186" y="114.3">6</text>
<text x="186" y="116.8">7</text>
<text x="186" y="119.4">8</text>
<text x="205.7" y="119.4">12</text>
<text x="205.7" y="116.8">13</text>
<text x="205.7" y="114.3">14</text>
<text x="215.9" y="114.3">13</text>
<text x="215.9" y="116.8">14</text>
<text x="215.9" y="119.4">17</text>
<text x="236.2" y="114.3">12</text>
<text x="236.2" y="116.8">15</text>
<text x="236.2" y="119.4">16</text>
<text x="35.1" y="125.7">11</text>
<text x="83.8" y="125.7">11</text>
<text x="83.8" y="120.6">18</text>
<text x="104.1" y="120.6">19</text>
<text x="121.9" y="121.9">11</text>
<text x="142.8" y="121.9">9</text>
<text x="186" y="121.9">9</text>
<text x="205.7" y="121.9">11</text>
<text x="215.9" y="121.9">18</text>
<text x="236.2" y="121.9">19</text>
<text x="35.1" y="130.8">12</text>
<text x="46.3" y="128.2">13</text>
<text x="84.4" y="128.2">1</text>
<text x="142.2" y="129.5">19</text>
<text x="142.8" y="127">1</text>
<text x="185.4" y="129.5">19</text>
<text x="186" y="127">1</text>
<text x="215.9" y="127">11</text>
<text x="216.5" y="129.5">1</text>
<text x="10.3" y="136">C</text>
<text x="95.2" y="134.7" transform="rotate(-90 95.2 134.7)">10</text>
<text x="133.3" y="135.9" transform="rotate(-90 133.3 135.9)">10</text>
<text x="196.8" y="135.9" transform="rotate(-90 196.8 135.9)">10</text>
<text x="227.3" y="135.9" transform="rotate(-90 227.3 135.9)">10</text>
<text x="267.7" y="136">C</text>
<text x="99" y="157.5" transform="rotate(-90 99 157.5)">14</text>
<text x="125.7" y="157.5" transform="rotate(-90 125.7 157.5)">14</text>
<text x="99" y="177.2" transform="rotate(-90 99 177.2)">7</text>
<text x="125.7" y="177.2" transform="rotate(-90 125.7 177.2)">7</text>
<text x="10.3" y="186">D</text>
<text x="139" y="184.1">12</text>
<text x="267.7" y="186">D</text>
<text x="139" y="189.2">13</text>
<text x="150.5" y="186.7">11</text>
<text x="35" y="205.9">1</text>
<text x="85" y="205.9">2</text>
<text x="135" y="205.9">3</text>
<text x="185" y="205.9">4</text>
<text x="235" y="205.9">5</text>
</g>
<g font-size="1.3" fill="#008484">
<text x="213.9" y="17.5">+5V</text>
<text x="40" y="22.6">U5A</text>
<text x="112.3" y="20">+5V</text>
<text x="38.3" y="25.1">74LS08</text>
<text x="229" y="29.9">U32</text>
<text x="97.3" y="32.2">U31</text>
<text x="97.3" y="34.2">74LS373</text>
<text x="135.3" y="35">74LS245</text>
<text x="139.8" y="33.2">U41</text>
<text x="186.7" y="33.5">U42</text>
<text x="187" y="35.3">74LS245</text>
<text x="224.4" y="31.7">74LS373</text>
<text x="227.8" y="35.3">O0</text>
<text x="239.4" y="35.3">D0</text>
<text x="38.3" y="41.6">74LS08</text>
<text x="39.9" y="39.1">U5B</text>
<text x="88.1" y="37.8">D0</text>
<text x="88.1" y="40.3">D1</text>
<text x="96.2" y="38.6" transform="rotate(-90 96.2 38.6)">VCC</text>
<text x="99.6" y="37.8">O0</text>
<text x="99.6" y="40.3">O1</text>
<text x="126.7" y="41.6">B1</text>
<text x="126.7" y="39.1">B0</text>
<text x="134.3" y="40.4" transform="rotate(-90 134.3 40.4)">VCC</text>
<text x="137.5" y="39.1">A0</text>
<text x="137.5" y="41.6">A1</text>
<text x="190.2" y="39.1">A0</text>
<text x="190.2" y="41.6">A1</text>
<text x="197.8" y="40.4" transform="rotate(-90 197.8 40.4)">VCC</text>
<text x="200.8" y="41.6">B1</text>
<text x="200.8" y="39.1">B0</text>
<text x="227.8" y="37.8">O1</text>
<text x="227.8" y="40.3">O2</text>
<text x="235.9" y="36.1" transform="rotate(-90 235.9 36.1)">VCC</text>
<text x="239.4" y="37.8">D1</text>
<text x="239.4" y="40.3">D2</text>
<text x="88.1" y="42.9">D2</text>
<text x="88.1" y="45.4">D3</text>
<text x="88.1" y="48">D4</text>
<text x="99.6" y="42.9">O2</text>
<text x="99.6" y="45.4">O3</text>
<text x="99.6" y="48">O4</text>
<text x="126.7" y="46.7">B3</text>
<text x="126.7" y="44.2">B2</text>
<text x="137.5" y="44.2">A2</text>
<text x="137.5" y="46.7">A3</text>
<text x="190.2" y="44.2">A2</text>
<text x="190.2" y="46.7">A3</text>
<text x="200.8" y="46.7">B3</text>
<text x="200.8" y="44.2">B2</text>
<text x="227.8" y="42.9">O3</text>
<text x="227.8" y="45.4">O4</text>
<text x="227.8" y="48">O5</text>
<text x="239.4" y="42.9">D3</text>
<text x="239.4" y="45.4">D4</text>
<text x="239.4" y="48">D5</text>
<text x="88.1" y="50.5">D5</text>
<text x="88.1" y="53">D6</text>
<text x="99.6" y="50.5">O5</text>
<text x="99.6" y="53">O6</text>
<text x="126.7" y="51.8">B5</text>
<text x="126.7" y="49.2">B4</text>
<text x="137.5" y="49.2">A4</text>
<text x="137.5" y="51.8">A5</text>
<text x="190.2" y="49.2">A4</text>
<text x="190.2" y="51.8">A5</text>
<text x="200.8" y="51.8">B5</text>
<text x="200.8" y="49.2">B4</text>
<text x="227.8" y="50.5">O6</text>
<text x="227.8" y="53">O7</text>
<text x="239.4" y="50.5">D6</text>
<text x="239.4" y="53">D7</text>
<text x="38.3" y="56.9">74LS08</text>
<text x="39.9" y="54.3">U5C</text>
<text x="88.1" y="55.6">D7</text>
<text x="99.6" y="55.6">O7</text>
<text x="126.7" y="56.9">B7</text>
<text x="126.7" y="54.3">B6</text>
<text x="137.5" y="54.3">A6</text>
<text x="137.5" y="56.9">A7</text>
<text x="190.2" y="54.3">A6</text>
<text x="190.2" y="56.9">A7</text>
<text x="200.8" y="56.9">B7</text>
<text x="200.8" y="54.3">B6</text>
<text x="239.7" y="58.1">LE</text>
<text x="88.1" y="63.2">OE</text>
<text x="88.1" y="60.7">LE</text>
<text x="96.2" y="64.3" transform="rotate(-90 96.2 64.3)">GND</text>
<text x="134.3" y="65" transform="rotate(-90 134.3 65)">GND</text>
<text x="136.6" y="61.9">DIR</text>
<text x="137.3" y="64.5">CE</text>
<text x="190.2" y="61.9">DIR</text>
<text x="190.2" y="64.5">CE</text>
<text x="197.8" y="65" transform="rotate(-90 197.8 65)">GND</text>
<text x="235.9" y="61.7" transform="rotate(-90 235.9 61.7)">GND</text>
<text x="239.4" y="60.7">OE</text>
<text x="37.9" y="75.1">U57A</text>
<text x="38" y="77.2">74LS02</text>
<text x="112.3" y="81">+5V</text>
<text x="213.9" y="83.5">+5V</text>
<text x="37.8" y="93.9">74LS02</text>
<text x="37.8" y="92.2">U57B</text>
<text x="97.3" y="98.3">U33</text>
<text x="97.3" y="100.3">74LS373</text>
<text x="134.2" y="101">74LS245</text>
<text x="138.8" y="99.3">U43</text>
<text x="185.7" y="99">U44</text>
<text x="185.9" y="100.8">74LS245</text>
<text x="229.9" y="100.5">74LS373</text>
<text x="230.1" y="98.5">U35</text>
<text x="37.8" y="106.9">U57C</text>
<text x="88.1" y="103.8">D0</text>
<text x="88.1" y="106.4">D1</text>
<text x="96.2" y="104.7" transform="rotate(-90 96.2 104.7)">VCC</text>
<text x="99.6" y="103.8">O0</text>
<text x="99.6" y="106.4">O1</text>
<text x="126.7" y="107.7">B1</text>
<text x="126.7" y="105.1">B0</text>
<text x="134.3" y="106.4" transform="rotate(-90 134.3 106.4)">VCC</text>
<text x="137.5" y="105.1">A0</text>
<text x="137.5" y="107.7">A1</text>
<text x="190.2" y="105.1">A0</text>
<text x="190.2" y="107.7">A1</text>
<text x="197.8" y="106.4" transform="rotate(-90 197.8 106.4)">VCC</text>
<text x="200.8" y="107.7">B1</text>
<text x="200.8" y="105.1">B0</text>
<text x="220.2" y="105.1">D0</text>
<text x="220.2" y="107.7">D1</text>
<text x="228.3" y="105.9" transform="rotate(-90 228.3 105.9)">VCC</text>
<text x="231.7" y="105.1">O0</text>
<text x="231.7" y="107.7">O1</text>
<text x="38" y="108.9">74LS02</text>
<text x="88.1" y="108.9">D2</text>
<text x="88.1" y="111.5">D3</text>
<text x="99.6" y="108.9">O2</text>
<text x="99.6" y="111.5">O3</text>
<text x="126.7" y="112.7">B3</text>
<text x="126.7" y="110.2">B2</text>
<text x="137.5" y="110.2">A2</text>
<text x="137.5" y="112.7">A3</text>
<text x="190.2" y="110.2">A2</text>
<text x="190.2" y="112.7">A3</text>
<text x="200.8" y="112.7">B3</text>
<text x="200.8" y="110.2">B2</text>
<text x="220.2" y="110.2">D2</text>
<text x="220.2" y="112.7">D3</text>
<text x="231.7" y="110.2">O2</text>
<text x="231.7" y="112.7">O3</text>
<text x="88.1" y="114">D4</text>
<text x="88.1" y="116.5">D5</text>
<text x="88.1" y="119.1">D6</text>
<text x="99.6" y="114">O4</text>
<text x="99.6" y="116.5">O5</text>
<text x="99.6" y="119.1">O6</text>
<text x="126.7" y="117.8">B5</text>
<text x="126.7" y="115.3">B4</text>
<text x="137.5" y="115.3">A4</text>
<text x="137.5" y="117.8">A5</text>
<text x="190.2" y="115.3">A4</text>
<text x="190.2" y="117.8">A5</text>
<text x="200.8" y="117.8">B5</text>
<text x="200.8" y="115.3">B4</text>
<text x="220.2" y="115.3">D4</text>
<text x="220.2" y="117.8">D5</text>
<text x="231.7" y="115.3">O4</text>
<text x="231.7" y="117.8">O5</text>
<text x="37.8" y="122.1">U57D</text>
<text x="38" y="124.2">74LS02</text>
<text x="88.1" y="121.6">D7</text>
<text x="99.6" y="121.6">O7</text>
<text x="126.7" y="122.9">B7</text>
<text x="126.7" y="120.4">B6</text>
<text x="137.5" y="120.4">A6</text>
<text x="137.5" y="122.9">A7</text>
<text x="190.2" y="120.4">A6</text>
<text x="190.2" y="122.9">A7</text>
<text x="200.8" y="122.9">B7</text>
<text x="200.8" y="120.4">B6</text>
<text x="220.2" y="120.4">D6</text>
<text x="220.2" y="122.9">D7</text>
<text x="231.7" y="120.4">O6</text>
<text x="231.7" y="122.9">O7</text>
<text x="88.1" y="129.2">OE</text>
<text x="88.1" y="126.7">LE</text>
<text x="96.2" y="130.3" transform="rotate(-90 96.2 130.3)">GND</text>
<text x="134.3" y="131.1" transform="rotate(-90 134.3 131.1)">GND</text>
<text x="136.6" y="128">DIR</text>
<text x="137.3" y="130.5">CE</text>
<text x="190.2" y="128">DIR</text>
<text x="190.2" y="130.5">CE</text>
<text x="197.8" y="131.1" transform="rotate(-90 197.8 131.1)">GND</text>
<text x="220.2" y="130.5">OE</text>
<text x="220.2" y="128">LE</text>
<text x="228.3" y="131.6" transform="rotate(-90 228.3 131.6)">GND</text>
<text x="111" y="147">+5V</text>
<text x="111.6" y="155.9">C47</text>
<text x="161.8" y="150.8">GND</text>
<text x="108.7" y="161.5">0.1µF</text>
<text x="110.5" y="157.9">0.1µF</text>
<text x="85.6" y="166.3">U57E</text>
<text x="100" y="163.6" transform="rotate(-90 100 163.6)">VCC</text>
<text x="109.3" y="163.5">C46</text>
<text x="126.7" y="163.6" transform="rotate(-90 126.7 163.6)">VCC</text>
<text x="132.1" y="166.1">U5E</text>
<text x="85.6" y="168.9">74LS02</text>
<text x="100" y="173" transform="rotate(-90 100 173)">GND</text>
<text x="126.7" y="173" transform="rotate(-90 126.7 173)">GND</text>
<text x="132.1" y="168.6">74LS08</text>
<text x="144" y="178.8">U5D</text>
<text x="17" y="183.9">+5V</text>
<text x="27.2" y="183.9">+5V</text>
<text x="37.3" y="183.9">+5V</text>
<text x="48.8" y="183.9">+5V</text>
<text x="60.2" y="183.9">+5V</text>
<text x="71.6" y="183.9">+5V</text>
<text x="81.8" y="183.9">+5V</text>
<text x="91.9" y="183.9">+5V</text>
<text x="102.1" y="184.9">+5V</text>
<text x="142.4" y="181.3">74LS08</text>
<text x="21.1" y="190.7">0.1µF</text>
<text x="31.2" y="190.7">0.1µF</text>
<text x="41.4" y="190.7">0.1µF</text>
<text x="52.8" y="190.7">0.1µF</text>
<text x="64.2" y="190.7">0.1µF</text>
<text x="75.7" y="190.7">0.1µF</text>
<text x="85.8" y="190.7">0.1µF</text>
<text x="96" y="190.7">0.1µF</text>
<text x="106.4" y="190.2">0.1µF</text>
<text x="109.7" y="186.4">GND</text>
<text x="21.7" y="192.7">C38</text>
<text x="31.8" y="192.7">C39</text>
<text x="42" y="192.7">C40</text>
<text x="53.4" y="192.7">C41</text>
<text x="64.9" y="192.7">C42</text>
<text x="76.3" y="192.7">C43</text>
<text x="86.4" y="192.7">C44</text>
<text x="96.6" y="192.7">C45</text>
<text x="102.1" y="197.8">GND</text>
<text x="107" y="192.5">C64</text>
<text x="17" y="199.1">GND</text>
<text x="27.2" y="199.1">GND</text>
<text x="37.3" y="199.1">GND</text>
<text x="48.8" y="199.1">GND</text>
<text x="60.2" y="199.1">GND</text>
<text x="71.6" y="199.1">GND</text>
<text x="81.8" y="199.1">GND</text>
<text x="91.9" y="199.1">GND</text>
<text x="136.4" y="200.4">GND</text>
</g>
<g font-size="1.3">
<text x="17.6" y="27.8">REG_A_LOAD</text>
<text x="18.7" y="32.9">REG_A_OUT</text>
<text x="54.6" y="30.4">A_EN</text>
<text x="218.4" y="34.2">BB0</text>
<text x="250" y="34.2">BB0</text>
<text x="78.7" y="36.7">AB0</text>
<text x="78.7" y="41.8">AB2</text>
<text x="78.7" y="39.2">AB1</text>
<text x="108" y="36.7">AB0</text>
<text x="108" y="39.2">AB1</text>
<text x="108" y="41.8">AB2</text>
<text x="116.8" y="38">AB0</text>
<text x="116.8" y="40.5">AB1</text>
<text x="155.9" y="40.5">MDR1</text>
<text x="155.9" y="38">MDR0</text>
<text x="166.4" y="40.5">MDR1</text>
<text x="166.4" y="38">MDR0</text>
<text x="209.4" y="40.5">BB1</text>
<text x="209.4" y="38">BB0</text>
<text x="218.4" y="41.8">BB3</text>
<text x="218.4" y="39.2">BB2</text>
<text x="218.4" y="36.7">BB1</text>
<text x="250" y="41.8">BB3</text>
<text x="250" y="36.7">BB1</text>
<text x="250" y="39.2">BB2</text>
<text x="17.4" y="44.3">REG_B_LOAD</text>
<text x="54.6" y="46.9">B_EN</text>
<text x="78.7" y="46.9">AB4</text>
<text x="78.7" y="44.3">AB3</text>
<text x="108" y="44.3">AB3</text>
<text x="108" y="46.9">AB4</text>
<text x="116.8" y="43.1">AB2</text>
<text x="116.8" y="45.6">AB3</text>
<text x="155.9" y="43.1">MDR2</text>
<text x="155.9" y="45.6">MDR3</text>
<text x="166.4" y="45.6">MDR3</text>
<text x="166.4" y="43.1">MDR2</text>
<text x="209.4" y="43.1">BB2</text>
<text x="209.4" y="45.6">BB3</text>
<text x="218.4" y="44.3">BB4</text>
<text x="218.4" y="46.9">BB5</text>
<text x="250" y="44.3">BB4</text>
<text x="250" y="46.9">BB5</text>
<text x="18.5" y="49.4">REG_B_OUT</text>
<text x="78.7" y="49.4">AB5</text>
<text x="78.7" y="51.9">AB6</text>
<text x="108" y="49.4">AB5</text>
<text x="108" y="51.9">AB6</text>
<text x="116.8" y="48.1">AB4</text>
<text x="116.8" y="53.2">AB6</text>
<text x="116.8" y="50.7">AB5</text>
<text x="155.9" y="48.1">MDR4</text>
<text x="155.9" y="50.7">MDR5</text>
<text x="155.9" y="53.2">MDR6</text>
<text x="166.4" y="50.7">MDR5</text>
<text x="166.4" y="48.1">MDR4</text>
<text x="166.4" y="53.2">MDR6</text>
<text x="209.4" y="53.2">BB6</text>
<text x="209.4" y="50.7">BB5</text>
<text x="209.4" y="48.1">BB4</text>
<text x="218.4" y="49.4">BB6</text>
<text x="218.4" y="51.9">BB7</text>
<text x="250" y="49.4">BB6</text>
<text x="250" y="51.9">BB7</text>
<text x="17.4" y="59.6">REG_C_LOAD</text>
<text x="72.2" y="59.6">REG_A_LE</text>
<text x="78.7" y="54.5">AB7</text>
<text x="108" y="54.5">AB7</text>
<text x="116.8" y="55.8">AB7</text>
<text x="155.9" y="55.8">MDR7</text>
<text x="166.4" y="55.8">MDR7</text>
<text x="209.4" y="55.8">BB7</text>
<text x="250.2" y="57">REG_B_LE</text>
<text x="18.5" y="64.6">REG_C_OUT</text>
<text x="54.6" y="62.1">C_EN</text>
<text x="70.7" y="64.6">REG_A_OUT</text>
<text x="149.9" y="63.4">REG_A_OUT</text>
<text x="169.6" y="63.4">REG_B_OUT</text>
<text x="250.2" y="62.1">REG_B_OUT</text>
<text x="149.9" y="67.2">A_EN</text>
<text x="175.4" y="67.2">B_EN</text>
<text x="17.6" y="78.6">REG_A_LOAD</text>
<text x="25.4" y="83.7">CLK</text>
<text x="52.1" y="81.2">REG_A_LE</text>
<text x="17.4" y="95.1">REG_B_LOAD</text>
<text x="25.4" y="100.2">CLK</text>
<text x="52.1" y="97.7">REG_B_LE</text>
<text x="78.7" y="105.3">CB1</text>
<text x="78.7" y="102.7">CB0</text>
<text x="78.7" y="107.8">CB2</text>
<text x="107.8" y="107.8">CB2</text>
<text x="107.8" y="105.3">CB1</text>
<text x="107.8" y="102.7">CB0</text>
<text x="116.8" y="106.6">CB1</text>
<text x="116.8" y="104">CB0</text>
<text x="155.9" y="104">MDR0</text>
<text x="155.9" y="106.6">MDR1</text>
<text x="166.4" y="104">MDR0</text>
<text x="166.4" y="106.6">MDR1</text>
<text x="243.6" y="106.6">OB1</text>
<text x="243.6" y="104">OB0</text>
<text x="17.4" y="110.4">REG_C_LOAD</text>
<text x="52.1" y="112.9">REG_C_LE</text>
<text x="78.7" y="112.9">CB4</text>
<text x="78.7" y="110.4">CB3</text>
<text x="107.8" y="112.9">CB4</text>
<text x="107.8" y="110.4">CB3</text>
<text x="116.8" y="109.1">CB2</text>
<text x="116.8" y="111.6">CB3</text>
<text x="155.9" y="111.6">MDR3</text>
<text x="155.9" y="109.1">MDR2</text>
<text x="166.4" y="111.6">MDR3</text>
<text x="166.4" y="109.1">MDR2</text>
<text x="243.6" y="111.6">OB3</text>
<text x="243.6" y="109.1">OB2</text>
<text x="25.4" y="115.4">CLK</text>
<text x="78.7" y="118">CB6</text>
<text x="78.7" y="115.4">CB5</text>
<text x="107.8" y="118">CB6</text>
<text x="107.8" y="115.4">CB5</text>
<text x="116.8" y="116.7">CB5</text>
<text x="116.8" y="119.3">CB6</text>
<text x="116.8" y="114.2">CB4</text>
<text x="155.9" y="119.3">MDR6</text>
<text x="155.9" y="114.2">MDR4</text>
<text x="155.9" y="116.7">MDR5</text>
<text x="166.4" y="114.2">MDR4</text>
<text x="166.4" y="116.7">MDR5</text>
<text x="166.4" y="119.3">MDR6</text>
<text x="243.6" y="114.2">OB4</text>
<text x="243.6" y="119.3">OB6</text>
<text x="243.6" y="116.7">OB5</text>
<text x="15" y="125.6">REG_OUT_LOAD</text>
<text x="70.7" y="125.6">REG_C_LE</text>
<text x="78.7" y="120.5">CB7</text>
<text x="107.8" y="120.5">CB7</text>
<text x="116.8" y="121.8">CB7</text>
<text x="155.9" y="121.8">MDR7</text>
<text x="166.4" y="121.8">MDR7</text>
<text x="243.6" y="121.8">OB7</text>
<text x="25.4" y="130.7">CLK</text>
<text x="52.1" y="128.1">REG_OUT_LE</text>
<text x="149.9" y="129.4">REG_C_OUT</text>
<text x="69.3" y="133.2">REG_C_OUT</text>
<text x="149.9" y="133.2">C_EN</text>
<text x="166.2" y="133.2">REG_OUT_LOAD</text>
<text x="199.2" y="137">REG_OUT_LE</text>
</g>
<g font-size="1.3" fill="#000084">
<text x="163.8" y="25.3">MDR[0..7]</text>
<text x="76.2" y="30.4">AB[0..7]</text>
<text x="114.3" y="32.9">AB[0..7]</text>
<text x="215.9" y="30.4">BB[0..7]</text>
<text x="256.5" y="30.4">BB[0..7]</text>
<text x="76.2" y="96.4">CB[0..7]</text>
<text x="114.3" y="98.9">CB[0..7]</text>
<text x="250.2" y="100.2">OB[0..7]</text>
</g>
<g font-size="1.3" fill="#0000c2">
<text x="209.6" y="101.6">D_OUT</text>
<text x="146.6" y="161.7">MODULE CONTRACT — generated, do not hand-edit (kicad_contracts.py --stamp)</text>
<text x="146.6" y="163.8">IN: REG_A_LOAD, REG_A_OUT, REG_B_LOAD, REG_B_OUT, REG_C_LOAD, REG_C_OUT, REG_OUT_LOAD &lt;- Control Word Module</text>
<text x="146.6" y="165.8">IN: CLK &lt;- root</text>
<text x="146.6" y="167.9">OUT: MDR0-7 -&gt; Memory, Memory Data Register, Stack Pointer</text>
<text x="146.6" y="169.9">OUT: OB0-7 -&gt; Output</text>
<text x="16.4" y="179.3">Decoupling Caps for U31,U41,U42,U32,U33,U43,U44,U35</text>
</g>
</svg>
